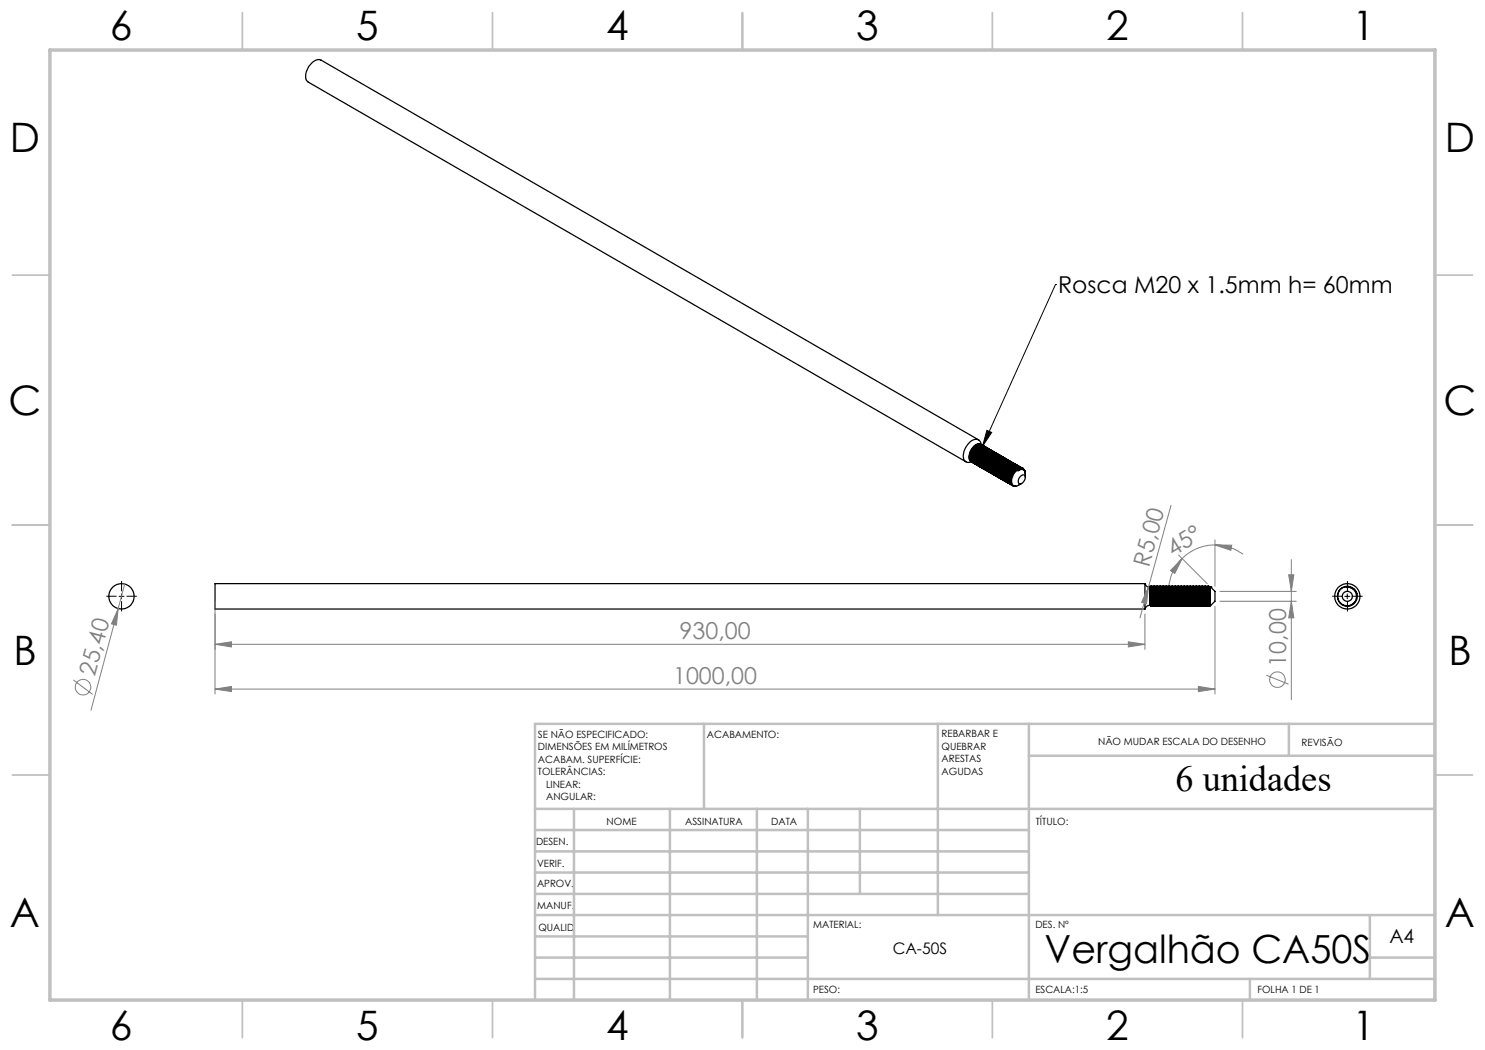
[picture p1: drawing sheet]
<svg xmlns="http://www.w3.org/2000/svg" width="297mm" height="210mm" viewBox="0 0 297 210" stroke-linecap="round" stroke-linejoin="round" font-family="sans-serif">
<g fill="none" stroke="#000" stroke-width=".25">
<path d="M194.2 92.3l.1 .1M195.1 92.1l-.1 .1M195.7 88l-131.5-76a1.77 1.77 0 0 0-2.1 .9 2.82 2.82 0 0 0-.6 3.4l131.7 76M195.9 88.8a2.6 2.6 0 0 0-1.9 3.3l.2 .2M195.9 93.3l.1 .1M196 91.3l-.7 .7M196.2 88.9a1.13 1.13 0 0 0-.8-1.1 1.13 1.13 0 0 0-1.2 .4 3.2 3.2 0 0 0-1.2 4 1.03 1.03 0 0 0 1.2 .1M196.4 89a1.22 1.22 0 0 0-1.9 .6 2.54 2.54 0 0 0-.5 2.6l.4 .2M196.4 89a1.6 1.6 0 0 0-2 1.1 1.8 1.8 0 0 0 .1 2.4M196.5 89a1.28 1.28 0 0 0-1.8 .7 1.85 1.85 0 0 0-.1 2.8M196.6 89.1a1.32 1.32 0 0 0-1.7 .7 2.34 2.34 0 0 0-.4 2.6l.2 .2M196.7 89.2a1.21 1.21 0 0 0-1.8 .6l-.2 .5a1.74 1.74 0 0 0 .1 2.4"/>
<path d="M196.8 89.2a1.69 1.69 0 0 0-2 1.2 1.8 1.8 0 0 0 .1 2.3M196.8 89.2h.1M196.8 93.8h.1M196.9 89.3a1.28 1.28 0 0 0-1.7 .7 2.34 2.34 0 0 0-.5 2.5l.3 .3M197 89.4a1.32 1.32 0 0 0-1.7 .7 2.34 2.34 0 0 0-.4 2.5l.2 .3M197.1 89.4a1.21 1.21 0 0 0-1.7 .7l-.3 .4a1.74 1.74 0 0 0 .1 2.4M197.2 94.1h.1M197.2 89.5a1.32 1.32 0 0 0-1.7 .7l-.2 .4a1.8 1.8 0 0 0 0 2.4M197.3 89.5a1.28 1.28 0 0 0-1.7 .7 2.34 2.34 0 0 0-.5 2.6l.3 .2M197.4 89.6a2.2 2.2 0 0 0-2.3 2.1 1.39 1.39 0 0 0 .4 1.4M197.4 94.2h.1M197.5 89.7a1.21 1.21 0 0 0-1.7 .6l-.3 .5a1.74 1.74 0 0 0 .2 2.4"/>
<path d="M197.6 89.7a1.74 1.74 0 0 0-1.9 1.2 1.8 1.8 0 0 0 .1 2.3M197.6 89.7h.1M197.7 94.3h.1M197.7 89.8a1.29 1.29 0 0 0-1.7 .6 2.41 2.41 0 0 0-.5 2.6l.4 .3M197.9 89.8h-.1a2.2 2.2 0 0 0-2.3 2.2 1.38 1.38 0 0 0 .4 1.3M197.9 94.4v.1M197.9 89.9a1.21 1.21 0 0 0-1.7 .7l-.3 .4a1.69 1.69 0 0 0 .2 2.4M198.1 94.6h.1M198.1 89.9a1.33 1.33 0 0 0-1.7 .8l-.3 .4a1.8 1.8 0 0 0 .1 2.4M198.2 90a1.29 1.29 0 0 0-1.8 .7 2.41 2.41 0 0 0-.4 2.6l.3 .2M198.3 90.1a2.2 2.2 0 0 0-2.3 2.1 1.29 1.29 0 0 0 .4 1.4M198.3 94.7h.1"/>
<path d="M198.4 90.2a1.21 1.21 0 0 0-1.8 .6 2.34 2.34 0 0 0-.4 2.6l.3 .2M198.5 94.8h.1M198.5 90.2a1.33 1.33 0 0 0-1.7 .7l-.3 .5a1.8 1.8 0 0 0 .1 2.3M198.6 90.3a1.29 1.29 0 0 0-1.8 .6 2.41 2.41 0 0 0-.4 2.6l.3 .3M198.7 90.3a1.72 1.72 0 0 0-2 1.2 1.81 1.81 0 0 0 .1 2.3M198.7 90.3h.1M198.8 90.4a1.21 1.21 0 0 0-1.7 .7 2.34 2.34 0 0 0-.5 2.5l.3 .3M198.9 95.1h.1M198.9 90.4a1.33 1.33 0 0 0-1.7 .8 2.13 2.13 0 0 0-.2 2.7v.1M199 90.5a1.29 1.29 0 0 0-1.7 .7l-.3 .4a1.71 1.71 0 0 0 .1 2.4M199.1 90.5a1.72 1.72 0 0 0-1.9 1.2 1.74 1.74 0 0 0 0 2.4M199.2 90.7a1.21 1.21 0 0 0-1.7 .6 2.34 2.34 0 0 0-.5 2.6l.3 .2"/>
<path d="M199.4 95.3h.1M199.4 90.7a1.33 1.33 0 0 0-1.7 .7 2.07 2.07 0 0 0-.3 2.8M199.4 90.8a1.29 1.29 0 0 0-1.7 .6l-.3 .5a1.74 1.74 0 0 0 .2 2.4M199.5 90.8a1.72 1.72 0 0 0-1.9 1.2 1.76 1.76 0 0 0 .1 2.3M199.5 90.8h.1M199.6 90.9a1.21 1.21 0 0 0-1.7 .7 2.34 2.34 0 0 0-.5 2.5l.4 .3M199.8 95.6h.1M199.8 90.9a1.33 1.33 0 0 0-1.7 .8 2.07 2.07 0 0 0-.2 2.7M199.8 91a1.29 1.29 0 0 0-1.7 .7l-.3 .4a1.74 1.74 0 0 0 .2 2.4M200 95.7h.1M200 91a1.45 1.45 0 0 0-1.7 .8l-.3 .4a1.8 1.8 0 0 0 .1 2.4M200.1 91.1a1.28 1.28 0 0 0-1.8 .7 2.34 2.34 0 0 0-.4 2.6l.3 .2"/>
<path d="M200.2 95.8h.1M200.2 91.2a1.33 1.33 0 0 0-1.7 .7 2.07 2.07 0 0 0-.2 2.8M200.3 91.3a1.21 1.21 0 0 0-1.8 .6l-.2 .4a1.74 1.74 0 0 0 .1 2.4M200.4 91.3a1.74 1.74 0 0 0-2 1.2 1.8 1.8 0 0 0 .1 2.3M200.4 91.3h.1M200.4 95.9h.1M200.5 91.4a1.29 1.29 0 0 0-1.7 .7 2.34 2.34 0 0 0-.5 2.5l.3 .3M200.6 91.4a1.33 1.33 0 0 0-1.7 .8 2.07 2.07 0 0 0-.2 2.7v.1M200.7 91.5a1.22 1.22 0 0 0-1.7 .7l-.3 .4a1.74 1.74 0 0 0 .1 2.4M200.8 96.2h.1M200.8 91.5a1 1 0 0 0-1.3 .4 2.2 2.2 0 0 0-.6 3.2M200.9 91.6a1.29 1.29 0 0 0-1.7 .7 2.34 2.34 0 0 0-.5 2.6l.3 .2"/>
<path d="M201 91.7v-.1a1.72 1.72 0 0 0-1.9 1.2 1.8 1.8 0 0 0 0 2.4M201.1 91.7a1.22 1.22 0 0 0-1.7 .7l-.3 .4a1.74 1.74 0 0 0 .1 2.4M201.3 91.8a1 1 0 0 0-1.4 .4 2.2 2.2 0 0 0-.5 3.1M201.3 91.9a1.29 1.29 0 0 0-1.7 .7 2.34 2.34 0 0 0-.5 2.5l.4 .2M201.5 91.9h-.1a1.72 1.72 0 0 0-1.9 1.2 1.8 1.8 0 0 0 .1 2.4M201.5 92a1.22 1.22 0 0 0-1.7 .7l-.3 .4a1.69 1.69 0 0 0 .2 2.4M201.7 92a1 1 0 0 0-1.4 .4 2.2 2.2 0 0 0-.5 3.2M201.7 96.7h.1M201.8 92.1a1.31 1.31 0 0 0-1.8 .7 2.18 2.18 0 0 0-.2 2.8h.1M201.9 92.2v-.1a1.72 1.72 0 0 0-2 1.2 1.74 1.74 0 0 0 .1 2.4M202 92.2a1.22 1.22 0 0 0-1.8 .7 2.13 2.13 0 0 0-.2 2.8h.1M202.1 92.3a1.33 1.33 0 0 0-1.7 .7l-.3 .4a1.8 1.8 0 0 0 .1 2.4"/>
<path d="M202.2 92.3a1.31 1.31 0 0 0-1.8 .7 2.18 2.18 0 0 0-.2 2.8h.1M202.3 92.4a1.72 1.72 0 0 0-2 1.2 1.74 1.74 0 0 0 .1 2.3M202.3 92.4h.1M202.4 92.5a1.22 1.22 0 0 0-1.7 .7 2.13 2.13 0 0 0-.3 2.7h.1M202.5 92.5a1.33 1.33 0 0 0-1.7 .8 2.07 2.07 0 0 0-.2 2.7v.1M202.5 97.1h.1M202.6 92.6a1.31 1.31 0 0 0-1.7 .7 2.18 2.18 0 0 0-.3 2.8h.1M202.7 92.6a1.72 1.72 0 0 0-1.9 1.2 1.74 1.74 0 0 0 0 2.4M202.8 92.7a1.22 1.22 0 0 0-1.7 .7 2.13 2.13 0 0 0-.3 2.8h.1M203 92.8a1.33 1.33 0 0 0-1.7 .7 2.07 2.07 0 0 0-.3 2.8M203 92.8a1.31 1.31 0 0 0-1.7 .7l-.3 .5a1.71 1.71 0 0 0 .2 2.3M203.1 92.9a1.72 1.72 0 0 0-1.9 1.2 1.7 1.7 0 0 0 .1 2.3"/>
<path d="M203.1 92.9h.1M203.3 93a1.25 1.25 0 0 0-1.8 .7 2.07 2.07 0 0 0-.2 2.7h.1M203.4 93a1.33 1.33 0 0 0-1.7 .8 2.07 2.07 0 0 0-.2 2.7M203.5 93.1a1.34 1.34 0 0 0-1.8 .7l-.3 .4a1.74 1.74 0 0 0 .2 2.4M203.6 94.1a.82 .82 0 0 1 1.4 .2M203.6 94.1a.8 .8 0 0 1 .9-.2 .8 .8 0 0 1 .5 .7M203.6 93.1a1.45 1.45 0 0 0-1.7 .8l-.3 .4a1.8 1.8 0 0 0 .1 2.4M203.7 93.2a1.32 1.32 0 0 0-1.8 .7 2.07 2.07 0 0 0-.2 2.8h.1M203.8 93.3a1.33 1.33 0 0 0-1.7 .7 2.07 2.07 0 0 0-.2 2.8M203.9 93.3a.94 .94 0 0 0-1.4 .4 2.2 2.2 0 0 0-.6 3.1h.1M204 93.4a1.74 1.74 0 0 0-2 1.1 1.74 1.74 0 0 0 .1 2.4M204 93.4h.1"/>
<path d="M204.1 95.2a.56 .56 0 0 1 .9-.1 .56 .56 0 0 1 0 .8 .8 .8 0 0 1-1.3 .7v-.7zM204.1 93.4a1.32 1.32 0 0 0-1.7 .7 2.07 2.07 0 0 0-.3 2.8h.1M204.2 93.5a1.99 1.99 0 0 0-2.2 1.6 1.46 1.46 0 0 0 .4 1.9M204.2 93.5h.1M204.3 93.6a.94 .94 0 0 0-1.4 .3 2.2 2.2 0 0 0-.5 3.1l.1 .1M204.4 93.6h.1M204.4 93.6a1.72 1.72 0 0 0-1.9 1.2 1.74 1.74 0 0 0 .1 2.3l.6 .1M204.4 93.6a1.75 1.75 0 0 0-1.9 1.2 1.8 1.8 0 0 0 0 2.3M204.7 93.9h-.6l-.5 .2M205 94.3a.73 .73 0 0 0-1.1-.5 2.67 2.67 0 0 0-1.4 3.1 .84 .84 0 0 0 1.2 .1l.6-.3M205 94.3v.3M205 94.6l.1 .9"/>
<path d="M229 116.7a1.1 1.1 0 0 0 .9 .8v3.5a1.07 1.07 0 0 0-.9 .8M229 116.7v5.1M229 116.7h-186v5.1h186M230 119v2l.1 .1M230 119l.1 2.1M230 117.3l.2 3.9M230 117.3l.2 .1M230 117.3v1.7M230.2 117.4h.1M230.2 117.4l.1 3.7M230.2 117.4l.2 3.7M230.3 117.3l-.1 .1"/>
<path d="M230.3 117.3l.2 4M230.3 117.3h.1M230.4 117.3v.1M230.4 117.3l.1 3.9M230.4 117.4h.1M230.4 117.4l.2 3.7M230.5 117.4l.2 3.7M230.6 117.3l.2 3.9M230.6 117.3l-.1 .1M230.6 117.3l.2 .1M230.8 117.4h.1M230.8 117.4l.1 3.7"/>
<path d="M230.8 117.4l.2 3.7M230.9 117.3l-.1 .1M230.9 117.3l.2 3.9M230.9 117.3h.1M231 117.3v.1M231 117.3l.1 3.9M231 117.4h.1M231 117.4l.2 3.7M231.1 117.4l.2 3.7M231.2 117.3l.2 4M231.2 117.3l-.1 .1M231.2 117.3l.2 .1"/>
<path d="M231.2 117.3l.2 3.9M231.4 117.4h.1M231.4 117.4l.1 3.7M231.4 117.4l.2 3.7M231.5 117.3l-.1 .1M231.5 117.3l.2 3.9M231.5 117.3h.1M231.6 117.3v.1M231.6 117.3l.1 3.9M231.6 117.4h.1M231.6 117.4l.2 3.7M231.7 117.4l.2 3.7"/>
<path d="M231.8 117.3l.2 4M231.8 117.3l-.1 .1M231.8 117.3l.2 .1M231.8 117.3l.2 3.9M232 117.4h.1M232 117.4l.1 3.7M232 117.4l.2 3.7M232.1 117.3l-.1 .1M232.1 117.3l.2 3.9M232.1 117.3h.1M232.2 117.3v.1M232.2 117.3l.1 3.9"/>
<path d="M232.2 117.4h.1M232.2 117.4l.2 3.7M232.3 117.4l.2 3.7M232.4 117.3l.2 3.9M232.4 117.3l-.1 .1M232.4 117.3l.2 .1M232.6 117.4h.1M232.6 117.4l.1 3.7M232.6 117.4l.2 3.7M232.7 117.3l-.1 .1M232.7 117.3l.2 4M232.7 117.3h.1"/>
<path d="M232.8 117.3v.1M232.8 117.3l.1 3.9M232.8 117.4h.1M232.8 117.4l.2 3.7M232.9 117.4l.2 3.7M233 117.3l.2 3.9M233 117.3l-.1 .1M233 117.3l.2 .1M233.2 117.4h.1M233.2 117.4l.1 3.7M233.2 117.4l.2 3.7M233.3 117.3l-.1 .1"/>
<path d="M233.3 117.3l.2 4M233.3 117.3h.1M233.4 117.3v.1M233.4 117.3l.1 3.9M233.4 117.4h.1M233.4 117.4l.2 3.7M233.5 117.4l.2 3.7M233.6 117.3l.2 3.9M233.6 117.3l-.1 .1M233.6 117.3l.2 .1M233.8 117.4h.1M233.8 117.4l.1 3.7"/>
<path d="M233.8 117.4l.2 3.7M233.9 117.3l-.1 .1M233.9 117.3l.2 3.9M233.9 117.3h.1M234 117.3v.1M234 117.3l.1 3.9M234 117.4h.1M234 117.4l.2 3.7M234.1 117.4l.2 3.7M234.2 117.3l.2 4M234.2 117.3l-.1 .1M234.2 117.3l.2 .1"/>
<path d="M234.2 117.3l.2 3.9M234.4 117.4h.1M234.4 117.4l.1 3.7M234.4 117.4l.2 3.7M234.5 117.3l-.1 .1M234.5 117.3l.2 3.9M234.5 117.3h.1M234.6 117.3v.1M234.6 117.3l.1 3.9M234.6 117.4h.1l.2 3.7M234.6 117.4l.2 3.7M234.8 117.3l.1 4"/>
<path d="M234.8 117.3l-.1 .1M234.8 117.3l.1 .1M234.8 117.3l.2 3.9M234.9 117.4h.1M234.9 117.4l.2 3.7M235 117.4l.2 3.7M235.1 117.3l-.1 .1M235.1 117.3l.2 3.9M235.1 117.3h.1M235.2 117.3v.1M235.2 117.3l.1 3.9M235.2 117.4h.1l.2 3.7"/>
<path d="M235.2 117.4l.2 3.7M235.4 117.3l.1 3.9M235.4 117.3l-.1 .1M235.4 117.3l.1 .1M235.4 117.3l.2 3.9M235.5 117.4h.1M235.5 117.4l.2 3.7M235.6 117.4l.2 3.7M235.7 117.3l-.1 .1M235.7 117.3l.2 4M235.7 117.3h.1M235.8 117.3v.1"/>
<path d="M235.8 117.3l.1 3.9M235.8 117.4h.1M235.8 117.4l.2 3.7M235.9 117.4l.2 3.7M236 117.3l.1 3.9M236 117.3l-.1 .1M236 117.3l.1 .1M236 117.3l.2 3.9M236.1 117.4h.1M236.1 117.4l.2 3.7M236.2 117.4l.2 3.7M236.3 117.3l-.1 .1"/>
<path d="M236.3 117.3l.2 4M236.3 117.3h.1M236.4 117.3v.1M236.4 117.3l.1 3.9M236.4 117.4h.1M236.4 117.4l.2 3.7M236.5 117.4l.2 3.7M236.6 117.3l.1 3.9M236.6 117.3l-.1 .1M236.6 117.3l.1 .1M236.6 117.3l.2 3.9M236.7 117.4h.1"/>
<path d="M236.7 117.4l.2 3.7M236.8 117.4l.2 3.7M236.9 117.3l-.1 .1M236.9 117.3l.2 3.9M236.9 117.3h.1M237 117.3v.1M237 117.3l.1 3.9M237 117.4h.1M237 117.4l.2 3.7M237.1 117.4l.2 3.7M237.2 117.3l.1 4M237.2 117.3l-.1 .1"/>
<path d="M237.2 117.3l.1 .1M237.2 117.3l.2 3.9M237.3 117.4h.1M237.3 117.4l.2 3.7M237.4 117.4l.2 3.7M237.5 117.3l-.1 .1M237.5 117.3l.2 3.9M237.5 117.3h.1M237.6 117.3v.1M237.6 117.3l.1 3.9M237.6 117.4h.1M237.6 117.4l.2 3.7"/>
<path d="M237.7 117.4l.2 3.7M237.8 117.3l.1 4M237.8 117.3l-.1 .1M237.8 117.3l.1 .1M237.8 117.3l.2 3.9M237.9 117.4h.1M237.9 117.4l.2 3.7M238 117.4l.2 3.7M238.1 117.3l.2 3.9M238.2 117.3l-.2 .1M238.2 117.3v.1M238.2 117.3l.1 3.9"/>
<path d="M238.2 117.4h.1M238.2 117.4l.2 3.7M238.3 117.4l.2 3.7M238.4 117.3l.1 3.9M238.4 117.3l-.1 .1M238.4 117.3l.1 .1M238.4 117.3l.2 3.9M238.5 117.4h.1M238.5 117.4l.2 3.7M238.6 117.4l.2 3.7M238.7 117.3l.2 4M238.8 117.3l-.2 .1"/>
<path d="M238.8 117.3v.1M238.8 117.3l.1 3.9M238.8 117.4h.1M238.8 117.4l.2 3.7M238.9 117.4l.2 3.7M239 117.3l.1 3.9M239 117.3l-.1 .1M239 117.3l.1 .1M239 117.3l.2 3.9M239.1 117.4h.1M239.1 117.4l.2 3.7M239.2 117.4l.2 3.7"/>
<path d="M239.3 117.3l.2 4M239.4 117.3l-.2 .1M239.4 117.3l.1 .1M239.4 117.3l.1 3.9M239.4 117.4h.1M239.5 117.4l.1 3.7M239.5 117.4l.2 3.7M239.6 117.3l.1 3.9M239.6 117.3l-.1 .1M239.6 117.3l.1 .1M239.6 117.3l.2 3.9M239.7 117.4h.1"/>
<path d="M239.7 117.4l.2 3.7M239.8 117.4l.2 3.7M239.9 117.3l.2 3.9M240 117.3l-.2 .1M240 117.3l.1 .1M240 117.3l.1 3.9M240 117.4h.1M240.1 117.4l.1 3.7M240.1 117.4l.2 3.7M240.2 117.3l.1 4M240.2 117.3l-.1 .1M240.2 117.3l.1 .1"/>
<path d="M240.2 117.3l.2 3.9M240.3 117.4h.1M240.3 117.4l.2 3.7M240.4 117.4l.2 3.7M240.5 117.3l.2 3.9M240.6 117.3l-.2 .1M240.6 117.3l.1 .1M240.6 117.3l.1 3.9M240.6 117.4h.1M240.7 117.4l.1 3.7M240.7 117.4l.2 3.7M240.8 117.3l.1 4"/>
<path d="M240.8 117.3l-.1 .1M240.8 117.3l.1 .1M240.8 117.3l.2 3.9M240.9 117.4h.1M240.9 117.4l.2 3.7M241 117.4l.2 3.7M241.1 117.3l.2 3.9M241.2 117.3l-.2 .1M241.2 117.3l.1 .1M241.2 117.3l.1 3.9M241.2 117.4h.1M241.3 117.4l.1 3.7"/>
<path d="M241.3 117.4l.2 3.7M241.4 117.3l.1 3.9M241.4 117.3l-.1 .1M241.4 117.3l.1 .1M241.4 117.3l.2 3.9M241.5 117.4h.1M241.5 117.4l.2 3.7M241.6 117.4l.2 3.7M241.7 117.3l.2 4M241.8 117.3l-.2 .1M241.8 117.3l.1 .1M241.8 117.3l.1 3.9"/>
<path d="M241.9 117.4h.1M241.9 117.4l.1 3.7M241.9 117.4l.1-.1 1 1v2l-.9 .8M241.9 117.4l.2 3.7M242 117.3l.1 3.8M242.1 117.4h.1M268.2 117.7a1.98 1.98 0 0 1 3.2 1 1.94 1.94 0 0 0-2.2-1.3 1.88 1.88 0 0 1 2.1 1.9 1.88 1.88 0 0 1-2.1 1.9 1.88 1.88 0 0 1-1.6-2.3l.2-.7zM269.7 117.3a2 2 0 0 0-2.2 2 2 2 0 0 0 2.2 2 2 2 0 0 0 1.7-2.6M230.1 121.1l.1 .2 .1-.2M230.3 121.1h.1M230.4 121.1l.1 .2M230.6 121.1l-.1 .2"/>
<path d="M230.6 121.1h.1M230.7 121.1l.1 .2 .1-.2M230.9 121.1h.1M231 121.1l.1 .2 .1-.2M231.2 121.1h.1M231.3 121.1l.1 .2M231.5 121.1l-.1 .2M231.5 121.1h.1M231.6 121.1l.1 .2 .1-.2M231.8 121.1h.1M231.9 121.1l.1 .2M232.1 121.1l-.1 .2"/>
<path d="M232.1 121.1h.1M232.2 121.1l.1 .2 .1-.2M232.4 121.1h.1M232.5 121.1l.1 .2 .1-.2M232.7 121.1h.1M232.8 121.1l.1 .2M233 121.1l-.1 .2M233 121.1h.1M233.1 121.1l.1 .2 .1-.2M233.3 121.1h.1M233.4 121.1l.1 .2M233.6 121.1l-.1 .2"/>
<path d="M233.6 121.1h.1M233.7 121.1l.1 .2 .1-.2M233.9 121.1h.1M234 121.1l.1 .2 .1-.2M234.2 121.1h.1M234.3 121.1l.1 .2M234.5 121.1l-.1 .2M234.5 121.1h.1M234.6 121.1l.1 .2 .1-.2M234.8 121.1h.1M234.9 121.1v.2M235.1 121.1l-.2 .2"/>
<path d="M235.1 121.1h.1M235.2 121.1l.1 .2 .1-.2M235.4 121.1h.1M235.5 121.1v.2l.2-.2M235.7 121.1h.1M235.8 121.1l.1 .2M236 121.1l-.1 .2M236 121.1h.1M236.1 121.1v.2l.2-.2M236.3 121.1h.1M236.4 121.1l.1 .2M236.6 121.1l-.1 .2"/>
<path d="M236.6 121.1h.1M236.7 121.1v.2l.2-.2M236.9 121.1h.1M237 121.1l.1 .2 .1-.2M237.2 121.1h.1M237.3 121.1v.2M237.5 121.1l-.2 .2M237.5 121.1h.1M237.6 121.1l.1 .2 .1-.2M237.8 121.1h.1M237.9 121.1v.2M238.1 121.1l-.2 .2"/>
<path d="M238.1 121.1h.1M238.2 121.1l.1 .2 .1-.2M238.4 121.1h.1M238.5 121.1v.2l.2-.2M238.7 121.1h.1M238.8 121.1l.1 .2M239 121.1l-.1 .2M239 121.1h.1M239.1 121.1v.2l.2-.2M239.3 121.1h.1M239.4 121.1l.1 .2M239.6 121.1l-.1 .2"/>
<path d="M239.6 121.1h.1M239.7 121.1v.2l.2-.2M239.9 121.1h.1M240 121.1l.1 .2 .1-.2M240.2 121.1h.1M240.3 121.1v.2M240.5 121.1l-.2 .2M240.5 121.1h.1M240.6 121.1l.1 .2 .1-.2M240.8 121.1h.1M240.9 121.1v.2M241.1 121.1l-.2 .2"/>
<path d="M241.1 121.1h.1M241.2 121.1l.1 .2 .1-.2M241.4 121.1h.1M241.5 121.1v.2M241.6 121.3h.1M241.7 121.1l-.1 .2M241.7 121.1h.1M241.8 121.1l.1 .2M242 121.1l-.1 .2M242 121.1h.1M242.1 121.1h.1"/>
<circle cx="24.3" cy="119.3" r="2.54"/>
<circle cx="269.5" cy="119.3" r="2.53"/>
<circle cx="269.5" cy="119.3" r="1"/>
</g>
<g fill="none" stroke="#808080" stroke-width=".2">
<path d="M24.9 116.8l-1.3 4.9M229.7 117.4l-.4 3.3-1-.2zM234.2 101.1l-6.2 22.5M235.7 111l5.7 5.7M236.4 111.7l-1.5 3-.8-.6zM236.4 111.7a9.1 9.1 0 0 0-2.6 5.3M243 109h3.3l-.1 1.1zM243 109a9.2 9.2 0 0 0-6.6 2.7M243 109a9 9 0 0 1 5.6 1.9M243 108v9.3M244 118.3h15.3M257.7 115h1.1l-.5 3.3z"/>
<path d="M258.3 111.9v28M14.7 136l3.8 2.9M23.6 121.7l-.3 3.4-1-.3zM23.6 121.7l-5.4 20.3M43 137.8l3.3-.5v1zM43 120.3v18.5M43 137.8h200M43 128.9l3.3-.5v1zM43 128.9h186M225.7 128.4l3.3 .5-3.3 .5zM229 122.8v7.1M239.7 137.3l3.3 .5-3.3 .5z"/>
<path d="M243 121.3v17.5M244 120.3h15.3M253.3 135l4.4 1.8M258.3 120.3l.5 3.3h-1.1z"/>
<circle cx="16.6" cy="137.4" r="1.56"/>
<circle cx="255.5" cy="135.9" r="1.56"/>
</g>
<path d="M211.1 56.9h.1M211.1 56.9l-14.6 32.4M197.4 86.1l.9 .4-1.8 2.8zM23.8 119.3h1M24.3 118.8v1M269 119.3h1M269.5 118.8v1" fill="none" stroke="#000" stroke-width=".2"/>
<path d="M23.3 119.2h-2M24.3 118.2v-2M25.3 119.2h2.1M268.5 119.2h-2.1M269.5 118.2v-2M270.5 119.2h2M24.3 120.2v2.1M269.5 120.2v2.1" fill="none" stroke="#000" stroke-width=".2" stroke-dasharray="15.2 1.3 1.3 1.3" stroke-linecap="butt"/>
<g fill="none" stroke="#c0c0c0" stroke-width=".35">
<path d="M48.5 2.5v7.5M98.5 2.5v7.5M148.5 2.5v7.5M198.5 2.5v7.5M248.5 2.5v7.5M2.5 55h7.5M287 55h7.5M2.5 105h7.5M287 105h7.5M2.5 155h7.5M287 155h7.5M48.5 200v7.5"/>
<path d="M98.5 200v7.5M148.5 200v7.5M198.5 200v7.5M248.5 200v7.5"/>
</g>
<g fill="none" stroke="#c0c0c0" stroke-width=".5">
<path d="M140.8 144.8v17M187.6 144.8v38.2M205.8 144.8v55.2M205.8 151.2h81.2M257.8 144.8v6.4M287 144.8h-180v55.2M107 161.8h180M107 178.8h98.8M107 174.5h98.8M107 170.3h98.8M107 166h98.8M114.8 161.8v38.2"/>
<path d="M134 161.8v38.2M151.4 161.8v38.2M161.6 161.8v38.2M172 161.8v17M107 195.8h180M107 191.5h54.6M107 187.3h54.6M107 183h180M250 195.8v4.2M274 191.5h13M274 183v12.8"/>
</g>
<path d="M10 10h277v190h-277z" fill="none" stroke="#c0c0c0" stroke-width=".7"/>
<path d="M197.4 86.1l.9 .4-1.8 2.8z" fill="#000"/>
<g fill="#808080">
<path d="M229.7 117.4l-.4 3.3-1-.2z"/>
<path d="M23.6 121.7l-.3 3.4-1-.3z"/>
<path d="M239.7 137.3l3.3 .5-3.3 .5zM43 137.8l3.3-.5v1z"/>
<path d="M43 128.9l3.3-.5v1zM225.7 128.4l3.3 .5-3.3 .5z"/>
<path d="M243 109h3.3l-.1 1.1zM236.4 111.7l-1.5 3-.8-.6z"/>
<path d="M257.7 115h1.1l-.5 3.3zM258.3 120.3l.5 3.3h-1.1z"/>
</g>
<g font-size="8.1">
<text x="22" y="8">6</text>
<text x="71.2" y="8">5</text>
<text x="121.2" y="8">4</text>
<text x="171.3" y="8">3</text>
<text x="221.3" y="8">2</text>
<text x="270.5" y="8">1</text>
<text x="2" y="30.5">D</text>
<text x="289" y="30.5">D</text>
<text x="1.7" y="83">C</text>
<text x="288.7" y="83">C</text>
<text x="2.7" y="133">B</text>
<text x="289.7" y="133">B</text>
<text x="2" y="185.5">A</text>
<text x="289" y="185.5">A</text>
<text x="22" y="208">6</text>
<text x="71.2" y="208">5</text>
<text x="121.2" y="208">4</text>
<text x="171.3" y="208">3</text>
<text x="221.3" y="208">2</text>
<text x="270.5" y="208">1</text>
</g>
<text font-size="7.8" x="208.9" y="192.5">Vergalhão CA50S</text>
<text font-size="7.3" x="235.1" y="158.1">6 unidades</text>
<text font-size="4.7" x="211.6" y="58.6">Rosca M20 x 1.5mm h= 60mm</text>
<g font-size="4.7" fill="#808080">
<text x="229.8" y="113.5" transform="rotate(-75 229.8 113.5)">R5,00</text>
<text x="234.6" y="111.3" transform="rotate(-32 234.6 111.3)">45°</text>
<text x="135.9" y="127.8">930,00</text>
<text x="18.9" y="135.4" transform="rotate(-75 18.9 135.4)">25,40</text>
<text x="134.6" y="136.8">1000,00</text>
<text x="257.2" y="133.3" transform="rotate(-90 257.2 133.3)">10,00</text>
</g>
<text font-size="3.9" x="277.9" y="188.5">A4</text>
<text font-size="3.2" x="178.5" y="190.9">CA-50S</text>
<g font-size="2">
<text x="107.6" y="147.6">SE NÃO ESPECIFICADO:</text>
<text x="141.4" y="147.6">ACABAMENTO:</text>
<text x="188.3" y="147.5">REBARBAR E</text>
<text x="188.3" y="150">QUEBRAR</text>
<text x="219.6" y="149">NÃO MUDAR ESCALA DO DESENHO</text>
<text x="260.3" y="149.2">REVISÃO</text>
<text x="107.6" y="150.1">DIMENSÕES EM MILÍMETROS</text>
<text x="107.6" y="152.6">ACABAM. SUPERFÍCIE:</text>
<text x="107.6" y="155.1">TOLERÂNCIAS:</text>
<text x="188.3" y="152.5">ARESTAS</text>
<text x="188.3" y="155">AGUDAS</text>
<text x="109.2" y="157.6">LINEAR:</text>
<text x="109.2" y="160.1">ANGULAR:</text>
<text x="121.3" y="165">NOME</text>
<text x="137" y="164.9">ASSINATURA</text>
<text x="154.2" y="164.9">DATA</text>
<text x="207.2" y="164.9">TÍTULO:</text>
<text x="107.2" y="169.1">DESEN.</text>
<text x="107.4" y="173.3">VERIF.</text>
<text x="107.4" y="177.4">APROV.</text>
<text x="107.5" y="181.8">MANUF.</text>
<text x="162.7" y="185.5">MATERIAL:</text>
<text x="207.1" y="185.5">DES. Nº</text>
<text x="107.7" y="186.1">QUALID</text>
<text x="162.6" y="198.5">PESO:</text>
<text x="207.1" y="198.6">ESCALA:1:5</text>
<text x="251.5" y="198.6">FOLHA 1 DE 1</text>
</g>
</svg>
